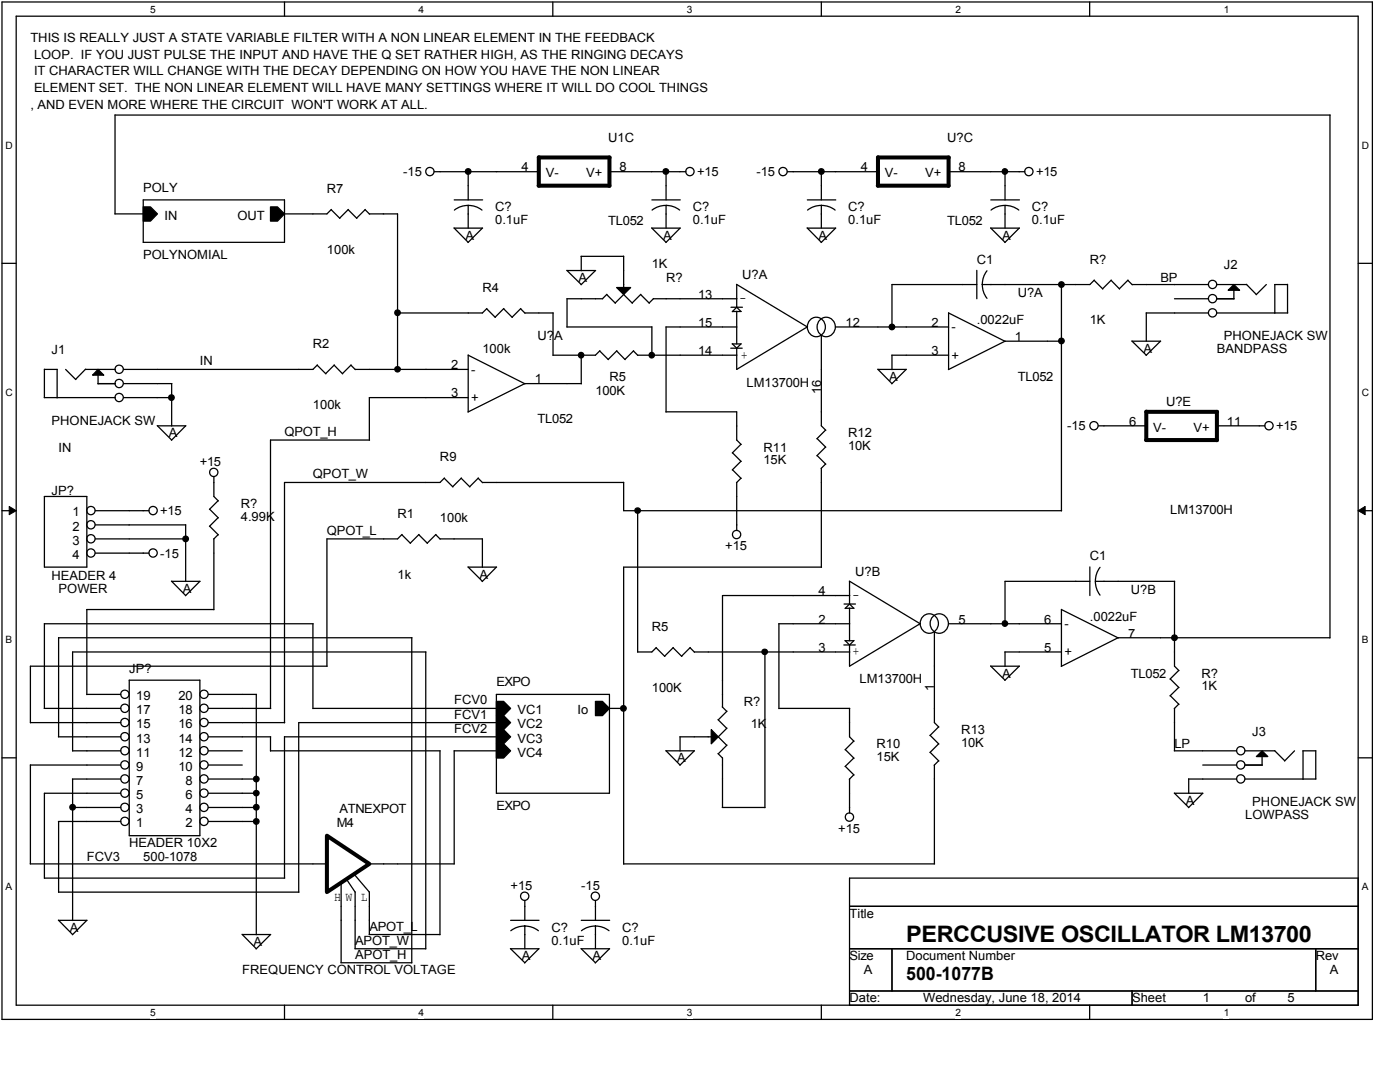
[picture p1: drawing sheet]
<svg xmlns="http://www.w3.org/2000/svg" width="279mm" height="216mm" viewBox="0 0 279 216" stroke-linecap="round" stroke-linejoin="round" font-family="sans-serif">
<path d="M.4 .4h273.5v203h-273.5zM3.2 3.2h267.9v197.4h-267.9z" fill="none" stroke="#000" stroke-width=".25"/>
<g fill="#fff">
<path d="M30 .7h1.1v2.3h-1.1z"/>
<path d="M30 200.9h1.1v2.3h-1.1z"/>
</g>
<path d="M56.8 .4v2.8M56.8 200.6v2.8" fill="none" stroke="#000" stroke-width=".25"/>
<g fill="#fff">
<path d="M83.5 .7h1.1v2.3h-1.1z"/>
<path d="M83.5 200.9h1.1v2.3h-1.1z"/>
</g>
<path d="M110.3 .4v2.8M110.3 200.6v2.8" fill="none" stroke="#000" stroke-width=".25"/>
<g fill="#fff">
<path d="M137.1 .7h1.1v2.3h-1.1z"/>
<path d="M137.1 200.9h1.1v2.3h-1.1z"/>
</g>
<path d="M163.9 .4v2.8M163.9 200.6v2.8" fill="none" stroke="#000" stroke-width=".25"/>
<g fill="#fff">
<path d="M190.7 .7h1.1v2.3h-1.1z"/>
<path d="M190.7 200.9h1.1v2.3h-1.1z"/>
</g>
<path d="M217.5 .4v2.8M217.5 200.6v2.8" fill="none" stroke="#000" stroke-width=".25"/>
<g fill="#fff">
<path d="M244.2 .7h1.1v2.3h-1.1z"/>
<path d="M244.2 200.9h1.1v2.3h-1.1z"/>
<path d="M1.1 27.9h1.5v2.2h-1.5z"/>
<path d="M271.8 27.9h1.4v2.2h-1.4z"/>
<path d="M1.1 77.2h1.5v2.2h-1.5z"/>
<path d="M271.8 77.2h1.4v2.2h-1.4z"/>
</g>
<path d="M.4 52.5h2.8M271.1 52.5h2.8" fill="none" stroke="#000" stroke-width=".25"/>
<g fill="#fff">
<path d="M1.1 126.5h1.3v2.3h-1.3z"/>
<path d="M271.8 126.5h1.3v2.3h-1.3z"/>
</g>
<path d="M.4 101.9h2.8M271.1 101.9h2.8" fill="none" stroke="#000" stroke-width=".25"/>
<path d="M1.8 101.1l1.4 .8-1.4 .8zM271.1 101.9l1.3-.8v1.6z" fill="#000"/>
<path d="M1.8 101.1l1.4 .8-1.4 .8zM271.1 101.9l1.3-.8v1.6z" fill="none" stroke="#000" stroke-width=".2"/>
<g fill="#fff">
<path d="M1.1 175.9h1.3v2.2h-1.3z"/>
<path d="M271.8 175.9h1.3v2.2h-1.3z"/>
</g>
<g fill="none" stroke="#000" stroke-width=".25">
<path d="M23 22.9v19.8M23 23h242.5M28.6 39.9h28.2v8.5h-28.2zM86.7 34.3h20.8M90.6 39.9h5.7M93.4 34.2v5.7M121.6 34.3h15.3M130.1 39.9h5.7M132.9 34.2v5.7M157.1 34.3h18.1M161.1 39.9h5.7M163.9 34.2v5.7"/>
<path d="M189.3 34.3h15.2M197.7 39.9h5.8M200.6 34.2v5.7M265.4 23v104.3h-42.3l-11.3 5.7M22.9 42.7h5.7M28.6 41.3h1.4l1.4 1.4-1.4 1.4h-1.4zM54 41.3h1.4l1.4 1.4-1.4 1.4h-1.4zM66.1 41.8l1.7 1.8M66.1 41.8l-.9 .9h-8.5M69.5 41.8l1.7 1.8M69.5 41.8l-1.7 1.7M72.9 41.8l.9 .9"/>
<path d="M72.9 41.8l-1.7 1.7M73.7 42.7h5.6v31.1M90.6 45.5l2.8 2.9M90.6 45.5h5.7l-2.9 2.9M93.4 41l1.5 .2 1.3 .7M93.4 41l-1.4 .2-1.3 .7M93.4 41v4.5M113.1 53.9l2.9 2.9M113.2 54h5.7M113.2 59.6h7.1M113.2 59.6v5.6M116 51.1h8.5"/>
<path d="M116 51.1v2.9M118.8 54l-2.8 2.8M121.1 58.8l1.7 1.7M121.1 58.7l-.9 .9M123.1 57.4h2.8l-1.4 1.4zM124.5 58.8l1.7 1.7M124.5 51.1v6.3M124.5 58.7l-1.7 1.8M127.9 58.8l1.7 1.7M127.9 58.7l-1.7 1.8M130.1 45.5l2.8 2.9M130.1 45.5h5.7"/>
<path d="M130.4 59.6h16.7M130.4 59.6l-.9 .9M132.9 41l1.4 .2 1.3 .7M132.9 41l-1.5 .2-1.3 .7M132.9 41v4.5M135.7 45.5l-2.8 2.9M147 56.7l14.1 8.5M147 56.8v4.6M161.1 45.5l2.8 2.9M161.1 45.5h5.7M163.9 41l1.5 .2 1.3 .7M163.9 41l-1.4 .2-1.3 .7"/>
<path d="M163.9 41v4.5M166.8 45.5l-2.9 2.9M194.9 56.8h-16.9v8.5M194.9 53.9v5.7M196 56.8l.3 1.4 .7 1.3M197 54l-.7 1.3-.3 1.5M197.7 45.5l2.9 2.9M197.7 45.5h5.8M200.6 41l1.4 .2 1.3 .7M200.6 41l-1.5 .2-1.3 .7M200.6 41v4.5M203.4 45.5l-2.9 2.9"/>
<path d="M211.8 56.8v45.1M218.4 55.9l1.7 1.8M218.4 55.9l-.9 .9h-21.5M221.7 55.9l1.7 1.8M221.8 55.9l-1.8 1.7M225.1 55.9l.9 .9M225.1 55.9l-1.7 1.7M225.9 56.8h15.3M234.4 59.6h6.8M242.8 59.6h3.5M242.8 56.8h6M246.2 56.8l1.2 1.1h-2.3z"/>
<path d="M246.2 57.9v1.8M248.7 56.7l2 2.1M252.7 56.8l-2 2M254.4 56.8h2.6M254.4 56.8v5.7M257 56.7v5.8M8.8 79.3h14.2M8.9 79.3v-5.6h2.5v5.7M13.1 73.7l2 2M17 73.7h6M17.1 73.7l-2 2M19.5 76.5h3.5"/>
<path d="M19.6 73.7l1.1 1.2h-2.2zM19.6 74.9v1.7M24.7 79.3h9.6M24.7 76.5h9.6M34.3 76.5v8.5M63.3 72.9l1.7 1.7M63.3 72.8l-.8 .9h-37.8M65 74.6l1.7-1.8 1.7 1.8M70.9 73.7h22.5M70.9 73.8l-.8-1-1.8 1.8M93.4 79.3h-19.7v8.5M93.4 70.8v11.4"/>
<path d="M93.4 70.9l11.4 5.7M97.1 61.6l1.8 1.7M97.2 61.6l-.9 .9h-17M100.5 61.6l1.7 1.7M100.5 61.6l-1.7 1.7M103.9 61.6l.9 .9M103.9 61.6l-1.7 1.7M104.7 62.5h5.7M110.4 62.5v8.4h8.4l.9-.9M113.1 65.2h17M116 70.9v5.7M116 76.5h-11.3l-11.3 5.7"/>
<path d="M119.7 70l1.7 1.8M123.1 70l1.7 1.8M123.1 70l-1.7 1.7M126.4 70l.9 .9h19.8M126.5 70l-1.8 1.7M130.1 65.2v5.7M132.9 65.2h14.2M132.9 65.2v17M145.8 69.5h2.3M145.9 61.3h2.3M146.1 68.6l.9 .9 .9-.9M146.1 68.6h1.8"/>
<path d="M146.2 62.2h1.7M147 61.3l.9 .9M147 62.1v6.5M147 61.3l-.9 .9M161.2 65.2l-14.2 8.5v-4.3M161.6 63.9a1.9 1.9 0 0 1 3.1 .7 1.9 1.9 0 0 1-1.8 2.6 1.98 1.98 0 0 1-1.7-1.3 1.98 1.98 0 0 1 .4-2zM163.6 63.9a1.86 1.86 0 0 1 2.6 0 1.86 1.86 0 0 1 0 2.6 1.86 1.86 0 0 1-2.6 .1 2.06 2.06 0 0 1 0-2.7zM163.9 66.9v18.1l.9 .9M166.8 65.2h22.5M175.2 73.7l2.8 2.8M175.2 73.7h5.7M178 70.9h11.3"/>
<path d="M178 70.9v2.9M180.8 73.7l-2.8 2.9M189.3 62.4v11.3M189.3 62.5l11.3 5.6M211.9 68.1h-11.3l-11.3 5.7M225.9 68l2.9 2.9M225.9 68.1h5.7M228.8 62.5h12.4M228.8 62.4v5.7M231.6 68.1l-2.9 2.8M242.8 62.5h14.2M8.9 99.1h8.4v14.1h-8.4z"/>
<path d="M31.4 84.9l2.9 2.9M31.4 85h5.7l-2.9 2.8M42.7 95.1v4l.9 .9M43.5 99.9l-1.7 1.7M73.8 87.8h-19.8v53.6M88.7 95.4l1.7 1.8M88.7 95.4l-.9 .9h-31v47.9M92 95.4l1.8 1.8M92.1 95.4l-1.8 1.7M95.4 95.4l.9 .9h28.2M95.5 95.4l-1.8 1.7M124.5 96.2v5.7h87.4"/>
<path d="M132.9 82.2h14.1v5.6l.9 .9M146.2 90.3l1.7 1.8M146.2 93.7l1.7 1.8M147 96.3v9.5M147.9 88.7l-1.8 1.7M147.9 92l-1.8 1.8M147.9 95.4l-.9 .9M163.1 87.5l1.7 1.7M163.1 90.9l1.7 1.7M163.9 93.4v19.8M164.8 85.8l-1.8 1.8M164.8 89.2l-1.8 1.7"/>
<path d="M164.8 92.6l-.9 .9M219.2 85h9.6M242.9 85h9.5M19 101.9h10.7M19 110.4h10.7M19 107.5h18.1M19 104.7h18.1M34.2 116l2.9 2.8M34.3 116h5.6M37.1 104.7v11.3M39.9 116l-2.9 2.9M41.8 101.6l1.8 1.7"/>
<path d="M41.8 105l1.8 1.7M42.7 107.5v14.2M43.5 103.3l-1.7 1.7M43.5 106.7l-.9 .9M80.2 106.7l1.7 1.7M80.2 106.6l-.9 .9h-14.1v25.5M83.6 106.7l1.7 1.7M83.6 106.6l-1.7 1.8M87 106.7l.8 .9M87 106.6l-1.7 1.8M87.8 107.5h8.5v5.7M93.4 113.1l2.9 2.9"/>
<path d="M93.4 113.2h5.7l-2.9 2.8M127.3 101.9v28.2M164 113.2h-39.5v59.2M169.5 116l14.1 8.5M169.5 116v4.6M169.6 118.8h-25.4v22.3M217.5 116h-16.9v8.5M217.5 113.1v5.7M218.6 116l.2 1.4 .7 1.3M218.6 116h15.8M219.5 113.2l-.7 1.3-.2 1.5M234.4 116v16.9l.9 .9"/>
<path d="M8.9 124.5h53.6M8.9 124.4v17M11.7 127.3h70.5M11.7 127.2v19.8h12.4M17.3 121.6h25.4M17.3 138.6h6.8M17.3 121.6v17M25.8 135.7h14.1v31.1h-14.1zM41.6 138.6h9.6M51.1 138.6v47.9M62.5 124.5v16.9M65.3 132.9h-59.2v11.3"/>
<path d="M82.2 127.3v64.8M85 130.1v59.3M85 130.1h-70.5v19.8M99.1 140h1.4l1.4 1.4-1.4 1.4h-1.4zM99.1 138.6h22.5v19.7h-22.5zM118.8 140h1.4l1.4 1.4-1.4 1.4h-1.4zM130.9 129.2l1.8 1.8M131 129.2l-.9 .9h-2.8M134.3 129.2l1.8 1.8M134.4 129.2l-1.8 1.7M137.7 129.2l.9 .9M137.8 129.2l-1.8 1.7"/>
<path d="M138.6 130.1h31M152.7 130.1v31.1M155.4 124.5h14.2M155.4 124.5v16.9M168.4 128.7h2.3M168.4 120.5h2.3M168.7 127.8l.8 .9M168.7 127.9h1.7M168.7 121.4h1.7M169.5 120.5l.9 .9M169.5 121.3v6.6M169.5 120.5l-.8 .9"/>
<path d="M170.4 127.8l-.9 .9M183.7 124.4l-14.2 8.5v-4.2M184.2 123a1.86 1.86 0 0 1 2.6 .1 1.86 1.86 0 0 1 0 2.6 1.86 1.86 0 0 1-2.6 .1 2.06 2.06 0 0 1 0-2.8zM186.2 123a1.86 1.86 0 0 1 2.5 .1 1.86 1.86 0 0 1 0 2.6 1.86 1.86 0 0 1-2.5 .1 2.06 2.06 0 0 1 0-2.8zM186.5 126.1v18.1l.9 .9M189.3 124.5h22.5M197.7 132.9l2.9 2.8M197.7 132.9h5.8M200.5 130.1h11.3M200.6 130.1v2.9M203.4 132.9l-2.9 2.9M211.8 121.6v11.3"/>
<path d="M211.8 121.6l11.4 5.7M233.5 135.5l1.8 1.7M233.5 138.8l1.8 1.7M235.2 133.8l-1.7 1.7M235.2 137.2l-1.7 1.7M.4 151.2h2.8M6.1 152.7h18M6.1 144.2h18M6.1 152.6v19.8M8.8 141.4h15.3M14.5 149.8h9.6M24.1 158.3h-15.2v17"/>
<path d="M24.1 155.4h-9.7l.1 28.3M41.6 158.3h9.5M41.6 149.8h6.8M41.6 155.4h9.5M41.6 152.7h6.8M41.6 147h12.4M41.6 144.2h15.2M41.6 141.4h12.4M54 149.8h33.8M54 147v2.9M56.8 147v28.2M56.8 147h42.3"/>
<path d="M62.5 141.4h36.6M87.8 149.8v36.7h-14.1v-8.5M90.6 149.8h8.5M90.6 149.8v22.6M99.1 142.8h1.4l1.4 1.4-1.4 1.4h-1.4zM99.1 145.6h1.4l1.4 1.4-1.4 1.4h-1.4zM99.1 148.4h1.4l1.4 1.4-1.4 1.5h-1.4zM99.1 144.2h-39.5v33.9M121.6 141.4h2.9M132.9 149.8l2.8 2.9M132.9 149.8h5.7M135.7 147h6.2"/>
<path d="M135.7 147v2.9M138.6 149.8l-2.9 2.9M141.9 145.6l1.4 1.4-1.4 1.4zM143.3 150.4l.9 .9M143.3 147l1.7 1.7M143.3 143.6l1.7 1.7M144.1 141.1l.9 .8M144.2 151.2v9.9M145.1 148.7l-1.8 1.7M145.1 145.3l-1.8 1.7M145.1 141.9l-1.8 1.7M155.4 141.4h14.2"/>
<path d="M168.7 149.6l1.7 1.7M168.7 152.9l1.7 1.7M169.5 141.4v5.6l.9 .9M169.5 155.4v6.8M170.4 147.9l-1.7 1.7M170.4 151.3l-1.7 1.7M170.4 154.6l-.9 .9M185.6 146.7l1.8 1.8M185.6 150.1l1.8 1.8M186.5 152.7v19.7h-62M187.3 145l-1.7 1.8M187.3 148.4l-1.7 1.8"/>
<path d="M187.3 151.8l-.9 .9M234.4 149.8h12.4M234.4 158.2l2.8 2.9M234.4 158.3h5.7M234.4 141.4v8.4M235.2 140.5l-.8 .9M237.2 155.4h9.6M237.2 155.4v2.9M240 158.3l-2.8 2.9M240 152.7h6.8M248.4 149.8h6M248.4 155.4h14.2"/>
<path d="M248.4 152.7h3.5M251.9 149.8l1.1 1.2h-2.3zM251.9 151v1.7M254.4 149.8l2 2M258.4 149.8l-2 2.1M260 149.8h2.6M260 149.8v5.7M262.6 149.8v5.6M271.1 151.2h2.8M6 172.4h59.2M8.9 175.2h47.9M11.7 178h48"/>
<path d="M14.4 161.1h9.7M24.1 163.9h-12.4v14.2M41.6 163.9h9.5M41.6 161.1h9.5M68.1 176v16.1M69.1 175.4l1.8 2.6M70.6 174.3l3.1 3.7M70.9 178v11.3M73.7 172.4h.1M73.7 172.4h17M104.7 179.7v3.9M118.8 179.7v3.9"/>
<path d="M144.1 161.1h8.6M169.5 175.2h101.6v25.4h-101.6zM11.7 183.6l2.7 2.9 2.9-2.9M11.7 183.6h5.7M48.3 186.4l2.8 2.9M48.4 186.5h5.6M54 186.5l-2.9 2.9M68 192.1h14.2M70.8 189.3h14.2M101.9 183.6h5.7M104.7 184.8l1.5 .2 1.2 .7M104.7 184.8l-1.4 .2-1.4 .7"/>
<path d="M104.7 184.8v4.5M107.5 189.3l-2.8 2.8M107.6 189.3h-5.7l2.8 2.8M116 189.3l2.8 2.8M116 189.3h5.7M116 183.6h5.7M118.8 184.8l1.5 .2 1.2 .7M118.8 184.8l-1.4 .2-1.4 .7M118.8 184.8v4.5M121.6 189.3l-2.8 2.8M169.5 180.8h101.6M169.5 189.3h101.6"/>
<path d="M169.5 197.7h101.6M178 189.3v8.4M225.9 197.7v2.9M262.6 189.3v8.4"/>
<circle cx="85.8" cy="34.2" r=".83"/>
<circle cx="93.4" cy="34.2" r=".56"/>
<circle cx="132.9" cy="34.2" r=".56"/>
<circle cx="137.7" cy="34.2" r=".83"/>
<circle cx="156.3" cy="34.2" r=".83"/>
<circle cx="163.9" cy="34.2" r=".56"/>
<circle cx="200.5" cy="34.2" r=".55"/>
<circle cx="205.3" cy="34.2" r=".83"/>
<circle cx="211.8" cy="56.8" r=".56"/>
<circle cx="242" cy="56.8" r=".83"/>
<circle cx="242" cy="59.6" r=".83"/>
<circle cx="23.8" cy="76.5" r=".83"/>
<circle cx="23.8" cy="79.3" r=".83"/>
<circle cx="23.8" cy="73.7" r=".83"/>
<circle cx="34.2" cy="79.3" r=".56"/>
<circle cx="79.3" cy="62.4" r=".56"/>
<circle cx="79.3" cy="73.7" r=".55"/>
<circle cx="116" cy="70.9" r=".55"/>
<circle cx="130.1" cy="70.9" r=".55"/>
<circle cx="178" cy="65.2" r=".56"/>
<circle cx="211.8" cy="68" r=".56"/>
<circle cx="242" cy="62.4" r=".83"/>
<circle cx="42.7" cy="94.3" r=".83"/>
<circle cx="218.3" cy="84.9" r=".83"/>
<circle cx="253.2" cy="84.9" r=".83"/>
<circle cx="18.1" cy="107.5" r=".83"/>
<circle cx="18.1" cy="101.9" r=".83"/>
<circle cx="18.1" cy="104.7" r=".83"/>
<circle cx="18.1" cy="110.3" r=".83"/>
<circle cx="30.5" cy="101.9" r=".83"/>
<circle cx="30.5" cy="110.3" r=".83"/>
<circle cx="37" cy="107.5" r=".56"/>
<circle cx="127.3" cy="101.9" r=".55"/>
<circle cx="147" cy="106.7" r=".83"/>
<circle cx="24.9" cy="138.5" r=".83"/>
<circle cx="40.7" cy="138.5" r=".83"/>
<circle cx="152.6" cy="130.1" r=".55"/>
<circle cx="200.5" cy="124.4" r=".55"/>
<circle cx="234.4" cy="127.3" r=".56"/>
<circle cx="24.9" cy="152.6" r=".83"/>
<circle cx="24.9" cy="141.3" r=".83"/>
<circle cx="24.9" cy="158.3" r=".83"/>
<circle cx="24.9" cy="147" r=".83"/>
<circle cx="24.9" cy="144.2" r=".83"/>
<circle cx="24.9" cy="155.4" r=".83"/>
<circle cx="24.9" cy="149.8" r=".83"/>
<circle cx="40.7" cy="158.3" r=".83"/>
<circle cx="40.7" cy="152.6" r=".83"/>
<circle cx="40.7" cy="141.3" r=".83"/>
<circle cx="40.7" cy="147" r=".83"/>
<circle cx="40.7" cy="144.2" r=".83"/>
<circle cx="40.7" cy="149.8" r=".83"/>
<circle cx="40.7" cy="155.4" r=".83"/>
<circle cx="51.1" cy="155.4" r=".56"/>
<circle cx="51.2" cy="158.3" r=".55"/>
<circle cx="124.4" cy="141.3" r=".56"/>
<circle cx="247.6" cy="152.6" r=".83"/>
<circle cx="247.6" cy="149.8" r=".83"/>
<circle cx="247.6" cy="155.4" r=".83"/>
<circle cx="14.5" cy="161.1" r=".56"/>
<circle cx="24.9" cy="161.1" r=".83"/>
<circle cx="24.9" cy="163.9" r=".83"/>
<circle cx="40.7" cy="163.9" r=".83"/>
<circle cx="40.7" cy="161.1" r=".83"/>
<circle cx="51.1" cy="163.9" r=".56"/>
<circle cx="51.1" cy="161.1" r=".56"/>
<circle cx="104.7" cy="178.8" r=".83"/>
<circle cx="118.8" cy="178.8" r=".83"/>
<circle cx="169.5" cy="163" r=".83"/>
</g>
<g fill="#000">
<path d="M123.1 57.4h2.8l-1.4 1.4zM246.2 56.8l1.2 1.1h-2.3zM19.6 73.7l1.1 1.2h-2.2zM141.9 145.6l1.4 1.4-1.4 1.4zM251.9 149.8l1.1 1.2h-2.3z"/>
<path d="M28.6 41.3h1.4l1.4 1.4-1.4 1.4h-1.4z" fill-rule="evenodd"/>
<path d="M54 41.3h1.4l1.4 1.4-1.4 1.4h-1.4z" fill-rule="evenodd"/>
<path d="M99.1 140h1.4l1.4 1.4-1.4 1.4h-1.4z" fill-rule="evenodd"/>
<path d="M99.1 142.8h1.4l1.4 1.4-1.4 1.4h-1.4z" fill-rule="evenodd"/>
<path d="M99.1 145.6h1.4l1.4 1.4-1.4 1.4h-1.4z" fill-rule="evenodd"/>
<path d="M99.1 148.4h1.4l1.4 1.4-1.4 1.5h-1.4z" fill-rule="evenodd"/>
<path d="M118.8 140h1.4l1.4 1.4-1.4 1.4h-1.4z" fill-rule="evenodd"/>
<circle cx="93.4" cy="34.2" r=".56"/>
<circle cx="132.9" cy="34.2" r=".56"/>
<circle cx="163.9" cy="34.2" r=".56"/>
<circle cx="200.5" cy="34.2" r=".55"/>
<circle cx="211.8" cy="56.8" r=".56"/>
<circle cx="34.2" cy="79.3" r=".56"/>
<circle cx="79.3" cy="62.4" r=".56"/>
<circle cx="79.3" cy="73.7" r=".55"/>
<circle cx="116" cy="70.9" r=".55"/>
<circle cx="130.1" cy="70.9" r=".55"/>
<circle cx="178" cy="65.2" r=".56"/>
<circle cx="211.8" cy="68" r=".56"/>
<circle cx="37" cy="107.5" r=".56"/>
<circle cx="127.3" cy="101.9" r=".55"/>
<circle cx="152.6" cy="130.1" r=".55"/>
<circle cx="200.5" cy="124.4" r=".55"/>
<circle cx="234.4" cy="127.3" r=".56"/>
<circle cx="51.1" cy="155.4" r=".56"/>
<circle cx="51.2" cy="158.3" r=".55"/>
<circle cx="124.4" cy="141.3" r=".56"/>
<circle cx="14.5" cy="161.1" r=".56"/>
<circle cx="51.1" cy="163.9" r=".56"/>
<circle cx="51.1" cy="161.1" r=".56"/>
</g>
<path d="M107.5 31.4h14.2M107.5 31.4v5.7M121.6 31.4v5.7h-14.1M175.2 31.4h14.2M175.2 31.4v5.7M189.3 31.4v5.7h-14.1M228.7 87.8h14.2M228.8 82.2h14.1v5.6M228.8 82.1v5.7M65.2 166.8l8.5 5.6-8.5 5.6z" fill="none" stroke="#000" stroke-width=".8"/>
<text font-size="4.5" x="180.8" y="187.9">PERCCUSIVE OSCILLATOR LM13700</text>
<text font-size="3.7" x="180.8" y="195.5">500-1077B</text>
<g font-size="2.5">
<text x="6.1" y="8.4">THIS IS REALLY JUST A STATE VARIABLE FILTER WITH A NON LINEAR ELEMENT IN THE FEEDBACK</text>
<text x="6.8" y="11.7">LOOP. IF YOU JUST PULSE THE INPUT AND HAVE THE Q SET RATHER HIGH, AS THE RINGING DECAYS</text>
<text x="6.8" y="15">IT CHARACTER WILL CHANGE WITH THE DECAY DEPENDING ON HOW YOU HAVE THE NON LINEAR</text>
<text x="6.1" y="21.7">, AND EVEN MORE WHERE THE CIRCUIT WON'T WORK AT ALL.</text>
<text x="6.8" y="18.4">ELEMENT SET. THE NON LINEAR ELEMENT WILL HAVE MANY SETTINGS WHERE IT WILL DO COOL THINGS</text>
<text x="121.4" y="28.3">U1C</text>
<text x="189" y="28.3">U?C</text>
<text x="80.5" y="35.1">-15</text>
<text x="104.1" y="34.2">4</text>
<text x="108.9" y="35.4">V-</text>
<text x="117" y="35.4">V+</text>
<text x="123.6" y="34.2">8</text>
<text x="139.1" y="35.1">+15</text>
<text x="151" y="35.1">-15</text>
<text x="171.8" y="34.2">4</text>
<text x="176.6" y="35.4">V-</text>
<text x="184.7" y="35.4">V+</text>
<text x="191.3" y="34.2">8</text>
<text x="206.8" y="35.1">+15</text>
<text x="28.6" y="38.2">POLY</text>
<text x="65.2" y="38.5">R7</text>
<text x="32.8" y="43.9">IN</text>
<text x="47.4" y="43.9">OUT</text>
<text x="92.9" y="47.8">A</text>
<text x="98.8" y="42.2">C?</text>
<text x="98.8" y="44.7">0.1uF</text>
<text x="121.4" y="45">TL052</text>
<text x="132.3" y="47.8">A</text>
<text x="138.3" y="42.2">C?</text>
<text x="138.3" y="44.7">0.1uF</text>
<text x="163.4" y="47.8">A</text>
<text x="169.3" y="42.2">C?</text>
<text x="169.3" y="44.7">0.1uF</text>
<text x="189" y="45">TL052</text>
<text x="200" y="47.8">A</text>
<text x="205.9" y="42.2">C?</text>
<text x="205.9" y="44.7">0.1uF</text>
<text x="28.6" y="51.7">POLYNOMIAL</text>
<text x="65.2" y="50.6">100k</text>
<text x="130.1" y="53.4">1K</text>
<text x="194.9" y="52.6">C1</text>
<text x="217.5" y="52.6">R?</text>
<text x="244.3" y="53.7">J2</text>
<text x="96.3" y="58.2">R4</text>
<text x="115.4" y="56.3">A</text>
<text x="132.9" y="56.3">R?</text>
<text x="139.3" y="59.6">13</text>
<text x="148.1" y="55.7">U?A</text>
<text x="203.1" y="59.4">U?A</text>
<text x="231.6" y="56.3">BP</text>
<text x="139.3" y="65.2">15</text>
<text x="147.6" y="60.3">-</text>
<text x="168.7" y="65.2">12</text>
<text x="185.9" y="65.2">2</text>
<text x="194.9" y="64.7">.0022uF</text>
<text x="217.5" y="64.7">1K</text>
<text x="10.3" y="70.6">J1</text>
<text x="62.5" y="69.5">R2</text>
<text x="96.3" y="70.4">100k</text>
<text x="107.3" y="67.8">U?A</text>
<text x="139.3" y="70.8">14</text>
<text x="147.9" y="71.6">+</text>
<text x="185.9" y="70.8">3</text>
<text x="189.9" y="71.8">+</text>
<text x="189.9" y="66.1">-</text>
<text x="202.6" y="68">1</text>
<text x="228.2" y="70.4">A</text>
<text x="242.9" y="70.4">BANDPASS</text>
<text x="244.3" y="67.8">PHONEJACK SW</text>
<text x="39.9" y="72.9">IN</text>
<text x="90" y="73.7">2</text>
<text x="94" y="74.6">-</text>
<text x="106.7" y="76.5">1</text>
<text x="121.6" y="76">R5</text>
<text x="149" y="77.1">LM13700H</text>
<text x="177.5" y="76">A</text>
<text x="203.1" y="76">TL052</text>
<text x="62.5" y="81.6">100k</text>
<text x="90" y="79.3">3</text>
<text x="94" y="80.2">+</text>
<text x="118.8" y="78.8">100K</text>
<text x="163.9" y="78.7" transform="rotate(-90 163.9 78.7)">16</text>
<text x="232.7" y="81.1">U?E</text>
<text x="10.3" y="84.7">PHONEJACK SW</text>
<text x="33.7" y="87.3">A</text>
<text x="56.8" y="87">QPOT_H</text>
<text x="107.3" y="84.5">TL052</text>
<text x="169.3" y="87.3">R12</text>
<text x="169.3" y="89.8">10K</text>
<text x="213" y="85.9">-15</text>
<text x="225.3" y="84.9">6</text>
<text x="230.2" y="86.1">V-</text>
<text x="238.2" y="86.1">V+</text>
<text x="244.8" y="84.9">11</text>
<text x="254.7" y="85.9">+15</text>
<text x="11.7" y="90.1">IN</text>
<text x="39.9" y="92.9">+15</text>
<text x="62.5" y="95.5">QPOT_W</text>
<text x="87.8" y="92.1">R9</text>
<text x="152.4" y="90.1">R11</text>
<text x="152.4" y="92.6">15K</text>
<text x="10.3" y="98.8">JP?</text>
<text x="48.1" y="101.4">R?</text>
<text x="14.5" y="103">1</text>
<text x="14.5" y="105.9">2</text>
<text x="32" y="102.8">+15</text>
<text x="48.1" y="103.9">4.99K</text>
<text x="65.2" y="106.7">QPOT_L</text>
<text x="79.3" y="103.3">R1</text>
<text x="87.8" y="104.2">100k</text>
<text x="233.5" y="102.5">LM13700H</text>
<text x="14.5" y="108.7">3</text>
<text x="14.5" y="111.5">4</text>
<text x="32" y="111.3">-15</text>
<text x="144.7" y="109.8">+15</text>
<text x="217.5" y="111.8">C1</text>
<text x="10.3" y="115.7">HEADER 4</text>
<text x="11.7" y="118.3">POWER</text>
<text x="36.5" y="118.3">A</text>
<text x="79.3" y="115.4">1k</text>
<text x="95.7" y="115.4">A</text>
<text x="163.3" y="118.8">4</text>
<text x="170.1" y="119.5">-</text>
<text x="170.7" y="114.9">U?B</text>
<text x="225.7" y="118.6">U?B</text>
<text x="130.1" y="125.9">R5</text>
<text x="163.3" y="124.4">2</text>
<text x="191.3" y="124.4">5</text>
<text x="208.4" y="124.4">6</text>
<text x="212.4" y="125.4">-</text>
<text x="217.5" y="123.9">.0022uF</text>
<text x="163.3" y="130.1">3</text>
<text x="170.1" y="130.8">+</text>
<text x="208.4" y="130.1">5</text>
<text x="212.4" y="131">+</text>
<text x="225.1" y="127.2">7</text>
<text x="25.8" y="134.4">JP?</text>
<text x="99.1" y="136.9">EXPO</text>
<text x="171.5" y="136.3">LM13700H</text>
<text x="186.4" y="137.9" transform="rotate(-90 186.4 137.9)">1</text>
<text x="200" y="135.2">A</text>
<text x="225.7" y="135.2">TL052</text>
<text x="239.8" y="135.2">R?</text>
<text x="239.8" y="137.8">1K</text>
<text x="27.2" y="142.5">17</text>
<text x="27.2" y="139.7">19</text>
<text x="35.6" y="142.5">18</text>
<text x="35.6" y="139.7">20</text>
<text x="90.6" y="143.4">FCV1</text>
<text x="90.6" y="140.5">FCV0</text>
<text x="103.3" y="142.5">VC1</text>
<text x="115.2" y="142.5">Io</text>
<text x="130.1" y="138">100K</text>
<text x="148.4" y="140.8">R?</text>
<text x="27.2" y="148.2">13</text>
<text x="27.2" y="145.3">15</text>
<text x="35.6" y="148.2">14</text>
<text x="35.6" y="145.3">16</text>
<text x="90.6" y="146.2">FCV2</text>
<text x="103.3" y="145.3">VC2</text>
<text x="103.3" y="148.2">VC3</text>
<text x="149.8" y="145.3">1K</text>
<text x="174.9" y="149.3">R10</text>
<text x="191.9" y="146.5">R13</text>
<text x="191.9" y="149">10K</text>
<text x="234.4" y="149.3">LP</text>
<text x="249.9" y="146.8">J3</text>
<text x="27.2" y="153.8">9</text>
<text x="27.2" y="151">11</text>
<text x="35.6" y="151">12</text>
<text x="35.6" y="153.8">10</text>
<text x="103.3" y="151">VC4</text>
<text x="135.2" y="152.1">A</text>
<text x="174.9" y="151.9">15K</text>
<text x="27.2" y="159.4">5</text>
<text x="27.2" y="156.6">7</text>
<text x="37.1" y="159.4">6</text>
<text x="37.1" y="156.6">8</text>
<text x="99.1" y="161.7">EXPO</text>
<text x="236.6" y="160.6">A</text>
<text x="249.9" y="160.9">PHONEJACK SW</text>
<text x="27.2" y="165.1">1</text>
<text x="27.2" y="162.3">3</text>
<text x="37.1" y="165.1">2</text>
<text x="37.1" y="162.3">4</text>
<text x="67.2" y="165.1">M4</text>
<text x="67.8" y="162.3">ATNEXPOT</text>
<text x="167.3" y="166.2">+15</text>
<text x="248.5" y="163.4">LOWPASS</text>
<text x="17.3" y="171.8">FCV3</text>
<text x="25.8" y="169">HEADER 10X2</text>
<text x="28.6" y="171.8">500-1078</text>
<text x="66.7" y="179.8">H W L</text>
<text x="101.9" y="177.5">+15</text>
<text x="116" y="177.5">-15</text>
<text x="13.9" y="185.9">A</text>
<text x="73.7" y="185.7">APOT_L</text>
<text x="110.1" y="185.9">C?</text>
<text x="124.2" y="185.9">C?</text>
<text x="169.5" y="183.1">Title</text>
<text x="50.6" y="188.8">A</text>
<text x="70.9" y="188.5">APOT_W</text>
<text x="70.9" y="191.3">APOT_H</text>
<text x="104.1" y="191.6">A</text>
<text x="110.1" y="188.5">0.1uF</text>
<text x="118.2" y="191.6">A</text>
<text x="124.2" y="188.5">0.1uF</text>
<text x="169.5" y="191.6">Size</text>
<text x="180.8" y="191.6">Document Number</text>
<text x="262.6" y="191.6">Rev</text>
<text x="48.4" y="194.4">FREQUENCY CONTROL VOLTAGE</text>
<text x="172.4" y="194.4">A</text>
<text x="265.4" y="194.4">A</text>
<text x="169.5" y="200">Date:</text>
<text x="184.2" y="200">Wednesday, June 18, 2014</text>
<text x="225.9" y="200">Sheet</text>
<text x="240" y="200">1</text>
<text x="248.5" y="200">of</text>
<text x="257" y="200">5</text>
</g>
<g font-size="2">
<text x="30" y="2.6">5</text>
<text x="83.5" y="2.6">4</text>
<text x="137.1" y="2.6">3</text>
<text x="190.7" y="2.6">2</text>
<text x="244.2" y="2.6">1</text>
<text x="1.1" y="29.7">D</text>
<text x="271.8" y="29.7">D</text>
<text x="1.1" y="79">C</text>
<text x="271.8" y="79">C</text>
<text x="1.1" y="128.4">B</text>
<text x="271.8" y="128.4">B</text>
<text x="1.1" y="177.7">A</text>
<text x="271.8" y="177.7">A</text>
<text x="30" y="202.7">5</text>
<text x="83.5" y="202.7">4</text>
<text x="137.1" y="202.7">3</text>
<text x="190.7" y="202.7">2</text>
<text x="244.2" y="202.7">1</text>
</g>
</svg>
